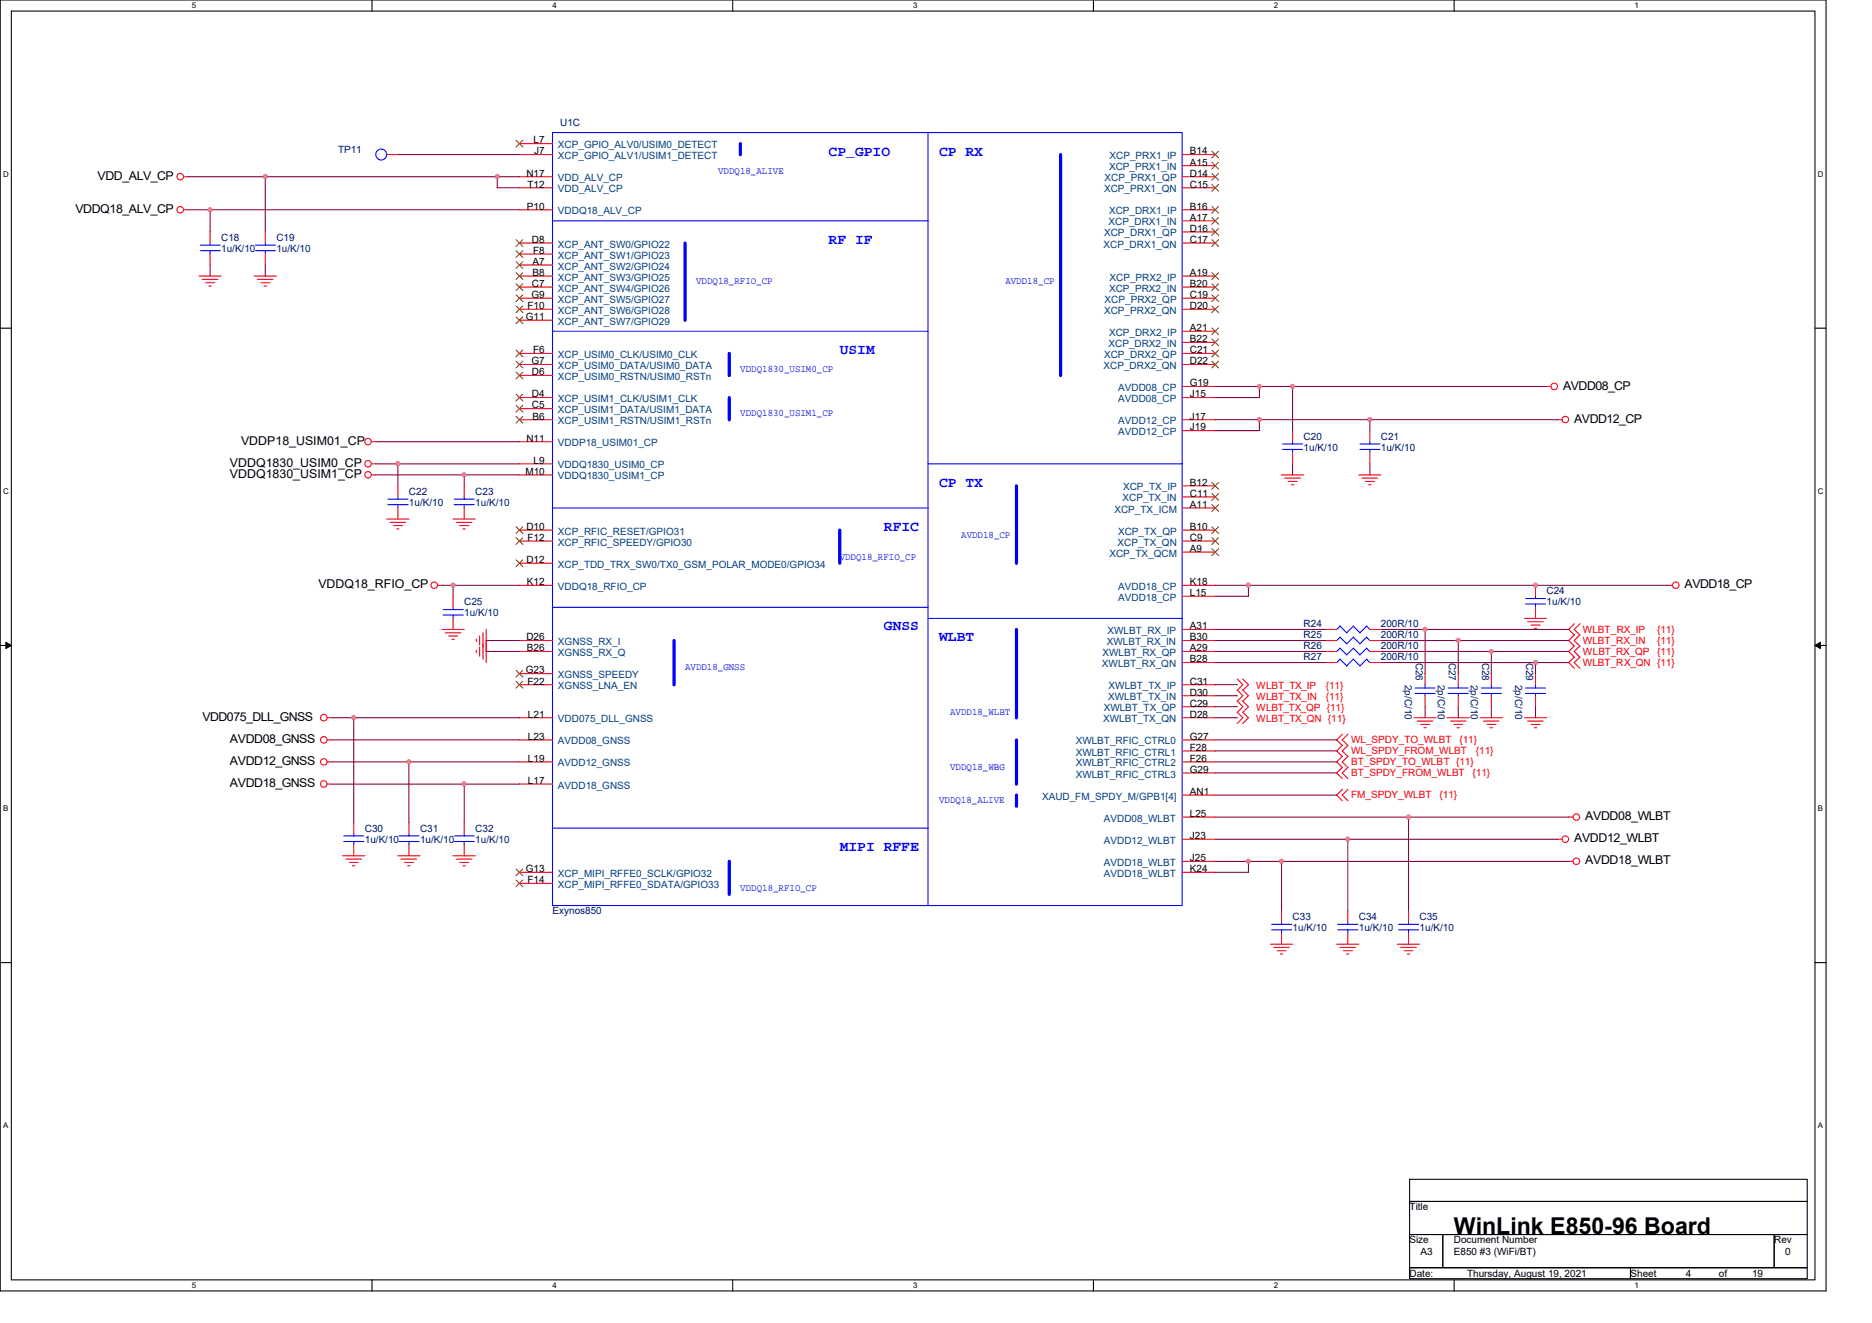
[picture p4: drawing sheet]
<svg xmlns="http://www.w3.org/2000/svg" width="297mm" height="210mm" viewBox="0 0 297 210" stroke-linecap="round" stroke-linejoin="round" font-family="sans-serif">
<path d="M0 0h289.7v204.9h-289.7zM1.8 1.8h286.2v201.3h-286.2z" fill="none" stroke="#000" stroke-width=".17"/>
<g fill="#fff">
<path d="M30.4 .2h.7v1.4h-.7z"/>
<path d="M30.4 203.3h.7v1.4h-.7z"/>
</g>
<path d="M59 0v1.8M59 203.1v1.8" fill="none" stroke="#000" stroke-width=".17"/>
<g fill="#fff">
<path d="M87.6 .2h.7v1.4h-.7z"/>
<path d="M87.6 203.3h.7v1.4h-.7z"/>
</g>
<path d="M116.3 0v1.8M116.3 203.1v1.8" fill="none" stroke="#000" stroke-width=".17"/>
<g fill="#fff">
<path d="M144.9 .2h.7v1.4h-.7z"/>
<path d="M144.9 203.3h.7v1.4h-.7z"/>
</g>
<path d="M173.5 0v1.8M173.5 203.1v1.8" fill="none" stroke="#000" stroke-width=".17"/>
<g fill="#fff">
<path d="M202.1 .2h.7v1.4h-.7z"/>
<path d="M202.1 203.3h.7v1.4h-.7z"/>
</g>
<path d="M230.7 0v1.8M230.7 203.1v1.8" fill="none" stroke="#000" stroke-width=".17"/>
<g fill="#fff">
<path d="M259.4 .2h.6v1.4h-.6z"/>
<path d="M259.4 203.3h.6v1.4h-.6z"/>
<path d="M.5 26.9h.9v1.4h-.9z"/>
<path d="M288.4 26.9h.9v1.4h-.9z"/>
<path d="M.5 77.3h.9v1.4h-.9z"/>
<path d="M288.4 77.3h.9v1.4h-.9z"/>
</g>
<path d="M0 52.1h1.8M288 52.1h1.7" fill="none" stroke="#000" stroke-width=".17"/>
<g fill="#fff">
<path d="M.5 127.6h.8v1.4h-.8z"/>
<path d="M288.4 127.6h.9v1.4h-.9z"/>
</g>
<path d="M0 102.4h1.8M288 102.4h1.7" fill="none" stroke="#000" stroke-width=".17"/>
<path d="M.9 101.9l.9 .5-.9 .5zM288 102.4l.9-.5v1z" fill="#000" stroke="#000" stroke-width=".16"/>
<g fill="#fff">
<path d="M.5 177.9h.8v1.4h-.8z"/>
<path d="M288.4 177.9h.9v1.4h-.9z"/>
</g>
<path d="M0 152.8h1.8M288 152.8h1.7M223.7 187.2h63.1v3.5h-63.1zM223.7 190.7h63.1v5.2h-63.1zM223.7 195.9h5.2v5.3h-5.2zM228.9 195.9h52.6v5.3h-52.6zM281.5 195.9h5.3v5.3h-5.3zM223.7 201.2h35v1.7h-35zM258.7 201.2h28.1v1.7h-28.1z" fill="none" stroke="#000" stroke-width=".17"/>
<g fill="none" stroke="#f00" stroke-width=".17">
<path d="M29.1 33.3h.8M29.1 28h.8M33.3 36.8v1.8M42.1 36.8v1.8M61.4 24.5h1.7M82.4 28h5.3M82.4 33.3h5.3M82.4 24.5h5.3M82.4 38.6h5.3M82.4 29.8h5.3M82.4 22.8h5.3M187.6 28h5.2"/>
<path d="M187.6 33.3h5.2M187.6 24.5h5.2M187.6 38.6h5.2M187.6 26.3h5.2M187.6 29.8h5.2M187.6 36.8h5.2M187.6 35.1h5.2M31.6 43.8h3.5M32.1 44.3h2.5M32.6 44.9h1.5M33.1 45.4h.4M33.3 40.3v1.8"/>
<path d="M40.3 43.8h3.6M40.8 44.3h2.5M41.4 44.9h1.4M41.9 45.4h.4M42.1 40.3v1.8M82.4 43.8h5.3M82.4 40.3h5.3M82.4 42.1h5.3M82.4 45.6h5.3M82.4 47.3h5.3M82.4 49.1h5.3M82.4 50.8h5.3"/>
<path d="M82.4 56.1h5.3M82.4 57.8h5.3M82.4 59.6h5.3M187.6 43.8h5.2M187.6 45.6h5.2M187.6 47.3h5.2M187.6 49.1h5.2M187.6 56.1h5.2M187.6 57.8h5.2M187.6 54.3h5.2M187.6 52.6h5.2M58.9 70.1h.7"/>
<path d="M58.9 75.4h.7M58.9 73.6h.7M63.1 77.1v1.8M73.7 77.1v1.8M82.4 70.1h5.3M82.4 66.6h5.3M82.4 75.4h5.3M82.4 73.6h5.3M82.4 63.1h5.3M82.4 64.9h5.3M187.6 61.3h5.2M187.6 66.6h5.2"/>
<path d="M187.6 63.1h5.2M187.6 78.9h5.2M187.6 77.1h5.2M187.6 68.3h5.2M203.3 75.4h3.6M203.9 75.9h2.4M204.4 76.4h1.4M204.9 76.9h.4M205.1 68.3v1.8M205.1 71.9v1.7M215.6 75.4h3.5M216.1 75.9h2.5"/>
<path d="M216.7 76.4h1.4M217.2 76.9h.3M217.4 68.3v1.8M217.4 71.9v1.7M245.4 61.3h.7M247.1 66.6h.8M61.4 82.4h3.5M61.9 82.9h2.5M62.4 83.4h1.5M62.9 83.9h.4M63.1 80.6v1.8M69.4 92.9h.8"/>
<path d="M70.1 99.9h3.6M71.9 82.4h3.5M71.9 94.6v1.8M71.9 98.1v1.8M72.4 82.9h2.5M73 83.4h1.4M73.5 83.9h.3M73.7 80.6v1.8M77.1 99.9v5.3M82.4 92.9h5.3M82.4 85.9h5.3M82.4 84.1h5.3"/>
<path d="M82.4 89.4h5.3M187.6 92.9h5.2M187.6 99.9h5.2M187.6 85.9h5.2M187.6 84.1h5.2M187.6 87.6h5.2M187.6 80.6h5.2M187.6 94.6h5.2M210.4 99.9h1.7M217.4 99.9h1.7M241.9 98.1h3.5M242.4 98.7h2.5"/>
<path d="M242.9 99.2h1.5M243.5 99.7h.3M243.6 92.9v1.7M243.6 96.4v1.7M249.8 99l-.9 .9 .9 .9M250.7 99l-.9 .9 .9 .9M264.7 92.9h.7M51.9 113.9h.7M51.9 117.4h.7M70.7 100.4h2.4M71.2 100.9h1.4M71.7 101.5h.4"/>
<path d="M75.6 101.5v.3M75.6 103.2v.4M76.1 100.9v1.5M76.1 102.7v1.4M76.6 100.4v4.2M82.4 113.9h5.3M82.4 117.4h5.3M82.4 103.4h5.3M82.4 108.7h5.3M82.4 101.7h5.3M82.4 106.9h5.3M187.6 113.9h5.2"/>
<path d="M187.6 117.4h5.2M187.6 103.4h5.2M187.6 105.2h5.2M187.6 119.2h5.2M187.6 108.7h5.2M187.6 110.4h5.2M187.6 112.2h5.2M187.6 101.7h5.2M196.3 107.8l.9 .9-.9 .9M196.3 109.5l.9 .9-.9 .9M196.3 111.3l.9 .9-.9 .9M196.3 113l.9 .9-.9 .9"/>
<path d="M197.2 107.8l.9 .9-.9 .9M197.2 109.5l.9 .9-.9 .9M197.2 111.3l.9 .9-.9 .9M197.2 113l.9 .9-.9 .9M210.4 103.4h1.7M210.4 105.2h1.7M210.4 101.7h1.7M213 116.5l-.9 .9 .9 .9M213 118.3l-.9 .9 .9 .9M213.9 116.5l-.9 .9 .9 .9M213.9 118.3l-.9 .9 .9 .9M217.4 103.4h1.7"/>
<path d="M217.4 105.2h1.7M217.4 101.7h1.7M224.4 113.9h3.5M224.9 114.4h2.4M225.4 115h1.5M225.9 115.5h.4M226.1 106.9v1.8M226.1 110.4v1.8M229.6 113.9h3.5M230.1 114.4h2.5M230.7 115h1.4M231.2 115.5h.4"/>
<path d="M231.4 106.9v1.8M231.4 110.4v1.8M234.9 113.9h3.5M235.4 114.4h2.5M235.9 115h1.5M236.4 115.5h.4M236.6 106.9v1.8M236.6 110.4v1.8M241.9 113.9h3.5M242.4 114.4h2.5M242.9 115h1.5M243.5 115.5h.3"/>
<path d="M243.6 106.9v1.8M243.6 110.4v1.8M249.8 100.8l-.9 .9 .9 .9M249.8 102.5l-.9 .9 .9 .9M249.8 104.3l-.9 .9 .9 .9M250.7 100.8l-.9 .9 .9 .9M250.7 102.5l-.9 .9 .9 .9M250.7 104.3l-.9 .9 .9 .9M51.9 120.9h.7M51.9 124.4h.7M54.4 135.8h3.5M54.9 136.4h2.5"/>
<path d="M55.4 136.9h1.5M55.9 137.4h.4M56.1 130.6v1.7M56.1 134.1v1.7M63.1 135.8h3.6M63.6 136.4h2.5M64.2 136.9h1.4M64.7 137.4h.4M64.9 130.6v1.7M64.9 134.1v1.7M71.9 135.8h3.5M72.4 136.4h2.5"/>
<path d="M73 136.9h1.4M73.5 137.4h.3M73.7 130.6v1.7M73.7 134.1v1.7M82.4 120.9h5.3M82.4 124.4h5.3M82.4 138.5h5.3M187.6 129.7h5.2M187.6 133.2h5.2M187.6 136.7h5.2M187.6 120.9h5.2M187.6 138.5h5.2"/>
<path d="M187.6 122.7h5.2M187.6 126.2h5.2M213 120l-.9 .9 .9 .9M213 121.8l-.9 .9 .9 .9M213 125.3l-.9 .9 .9 .9M213.9 120l-.9 .9 .9 .9M213.9 121.8l-.9 .9 .9 .9M213.9 125.3l-.9 .9 .9 .9M247.1 133.2h.8M248.9 129.7h.7M248.9 136.7h.7M82.4 140.2h5.3"/>
<path d="M201.6 149.9h3.5M202.1 150.4h2.5M202.6 150.9h1.5M203.2 151.4h.3M203.3 144.6v1.7M203.3 148.1v1.8M212.1 149.9h3.5M212.6 150.4h2.5M213.2 150.9h1.4M213.7 151.4h.3M213.9 144.6v1.7M213.9 148.1v1.8"/>
<path d="M221.7 149.9h3.6M222.2 150.4h2.5M222.8 150.9h1.4M223.3 151.4h.4M223.5 144.6v1.7M223.5 148.1v1.8"/>
<circle cx="28.6" cy="28" r=".52"/>
<circle cx="28.6" cy="33.3" r=".52"/>
<circle cx="58.4" cy="70.1" r=".52"/>
<circle cx="58.4" cy="73.6" r=".52"/>
<circle cx="58.4" cy="75.4" r=".51"/>
<circle cx="246.6" cy="61.3" r=".52"/>
<circle cx="248.4" cy="66.6" r=".52"/>
<circle cx="68.9" cy="92.9" r=".52"/>
<circle cx="265.9" cy="92.9" r=".52"/>
<circle cx="51.4" cy="113.9" r=".52"/>
<circle cx="51.4" cy="117.4" r=".52"/>
<circle cx="51.4" cy="124.4" r=".52"/>
<circle cx="51.4" cy="120.9" r=".52"/>
<circle cx="248.4" cy="133.2" r=".52"/>
<circle cx="250.1" cy="129.7" r=".52"/>
<circle cx="250.1" cy="136.7" r=".52"/>
</g>
<g fill="none" stroke="#00f" stroke-width=".17">
<path d="M31.8 39.8h3.1M31.8 38.9h3.1M33.3 38.6v.3M33.3 39.8v.5M40.5 39.8h3.2M40.5 38.9h3.2M42.1 38.6v.3M42.1 39.8v.5M87.7 21h99.9v122.7h-99.9zM87.7 35.1h59.6M147.3 21v122.7M87.7 52.6h59.6"/>
<path d="M61.5 79.2h3.2M63.1 78.9v.3M72.1 79.2h3.1M73.7 78.9v.3M147.3 73.6h40.3M203.5 71.3h3.2M203.5 70.5h3.2M205.1 70.1v.4M205.1 71.3v.6M215.8 71.3h3.2M215.8 70.5h3.2M217.4 70.1v.4"/>
<path d="M217.4 71.3v.6M61.5 80.1h3.2M63.1 80.1v.5M70.3 97.6h3.2M70.3 96.8h3.2M71.9 96.4v.4M71.9 97.6v.5M72.1 80.1h3.1M73.7 80.1v.5M87.7 80.6h59.6M87.7 96.4h59.6M147.3 98.1h40.3"/>
<path d="M212.1 99.9l.5-.5 1.1 1M216.8 99.4l.6 .5M216.8 99.4l-1 1.1M242.1 95.9h3.2M242.1 95h3.2M243.6 94.6v.4M243.6 95.8v.6M212.1 101.7l.5-.6 1.1 1.1M212.6 102.9l1.1 1M212.6 104.6l1.1 1.1M212.6 102.9l-.5 .5M212.6 104.6l-.5 .6"/>
<path d="M214.7 102.9l1.1 1M214.7 104.6l1.1 1.1M214.7 102.9l-1 1M214.7 104.6l-1 1.1M215.8 100.4l-1.1-1-1 1.1M215.8 102.2l-1.1-1.1-1 1.1M216.8 102.9l.6 .5M216.8 104.6l.6 .6M216.8 101.1l.6 .6M216.8 102.9l-1 1M216.8 104.6l-1 1.1M216.8 101.1l-1 1.1"/>
<path d="M224.5 109.2h3.2M224.5 110.1h3.2M226.1 108.7v.5M226.1 110v.4M229.8 109.2h3.2M229.8 110.1h3.2M231.4 108.7v.5M231.4 110v.4M235.1 109.2h3.1M235.1 110.1h3.1M236.6 108.7v.5M236.6 110v.4"/>
<path d="M242.1 109.2h3.1M242.1 110.1h3.1M243.6 108.7v.5M243.6 110v.4M54.5 133.6h3.2M54.5 132.7h3.2M56.1 132.3v.4M56.1 133.5v.6M63.3 133.6h3.2M63.3 132.7h3.2M64.9 132.3v.4M64.9 133.5v.6"/>
<path d="M72.1 133.6h3.1M72.1 132.7h3.1M73.7 132.3v.4M73.7 133.5v.6M87.7 131.4h59.6M201.8 147.6h3.2M201.8 146.7h3.2M203.3 146.3v.4M203.3 147.6v.5M212.3 147.6h3.2M212.3 146.7h3.2M213.9 146.3v.4"/>
<path d="M213.9 147.6v.5M221.9 147.6h3.2M221.9 146.7h3.2M223.5 146.3v.4M223.5 147.6v.5"/>
<circle cx="60.5" cy="24.5" r=".87"/>
</g>
<path d="M108.7 38.6v12.2M117.5 22.8v1.8M168.3 24.5v35.1M115.7 56.1v3.5M115.7 63.1v3.5M161.3 77.1v12.3M133.2 84.1v5.3M161.3 99.9v14M107 101.7v7M161.3 117.4v7.1M115.7 136.7v5.3M161.3 126.2v1.8" fill="none" stroke="#00f" stroke-width=".51"/>
<g fill="none" stroke="#804000" stroke-width=".16">
<path d="M81.9 38l1.1 1.1M81.9 39.8l1.1 1.1M81.9 22.3l1.1 1M82.9 38l-1 1.1M82.9 39.8l-1 1.1M82.9 22.3l-1 1M192.3 24l1.1 1.1M192.3 25.8l1.1 1M192.3 29.3l1.1 1.1M192.3 27.5l1.1 1.1M192.3 36.3l1.1 1.1M192.3 38l1.1 1.1"/>
<path d="M192.3 34.5l1.1 1.1M192.3 32.8l1.1 1M193.4 24l-1.1 1.1M193.4 25.8l-1.1 1M193.4 29.3l-1.1 1.1M193.4 27.5l-1.1 1.1M193.4 36.3l-1.1 1.1M193.4 38l-1.1 1.1M193.4 34.5l-1.1 1.1M193.4 32.8l-1.1 1M81.9 41.5l1.1 1.1M81.9 43.3l1.1 1.1"/>
<path d="M81.9 45l1.1 1.1M81.9 46.8l1.1 1.1M81.9 48.6l1.1 1M81.9 50.3l1.1 1.1M81.9 55.6l1.1 1M81.9 57.3l1.1 1.1M81.9 59.1l1.1 1M82.9 41.5l-1 1.1M82.9 43.3l-1 1.1M82.9 45l-1 1.1M82.9 46.8l-1 1.1M82.9 48.6l-1 1"/>
<path d="M82.9 50.3l-1 1.1M82.9 55.6l-1 1M82.9 57.3l-1 1.1M82.9 59.1l-1 1M192.3 43.3l1.1 1.1M192.3 45l1.1 1.1M192.3 48.6l1.1 1M192.3 46.8l1.1 1.1M192.3 55.6l1.1 1M192.3 57.3l1.1 1.1M192.3 53.8l1.1 1.1M192.3 52l1.1 1.1"/>
<path d="M193.4 43.3l-1.1 1.1M193.4 45l-1.1 1.1M193.4 48.6l-1.1 1M193.4 46.8l-1.1 1.1M193.4 55.6l-1.1 1M193.4 57.3l-1.1 1.1M193.4 53.8l-1.1 1.1M193.4 52l-1.1 1.1M81.9 62.6l1.1 1M81.9 64.3l1.1 1.1M81.9 66.1l1.1 1.1M82.9 62.6l-1 1"/>
<path d="M82.9 64.3l-1 1.1M82.9 66.1l-1 1.1M192.3 78.3l1.1 1.1M192.3 76.6l1.1 1.1M193.4 78.3l-1.1 1.1M193.4 76.6l-1.1 1.1M81.9 85.3l1.1 1.1M81.9 83.6l1.1 1.1M81.9 88.9l1.1 1M82.9 85.3l-1 1.1M82.9 83.6l-1 1.1M82.9 88.9l-1 1"/>
<path d="M192.3 83.6l1.1 1.1M192.3 87.1l1.1 1.1M192.3 85.3l1.1 1.1M192.3 80.1l1.1 1.1M193.4 83.6l-1.1 1.1M193.4 87.1l-1.1 1.1M193.4 85.3l-1.1 1.1M193.4 80.1l-1.1 1.1M81.9 108.1l1.1 1.1M81.9 106.4l1.1 1.1M82.9 108.1l-1 1.1M82.9 106.4l-1 1.1"/>
<path d="M81.9 137.9l1.1 1.1M81.9 139.7l1.1 1.1M82.9 137.9l-1 1.1M82.9 139.7l-1 1.1"/>
</g>
<g fill="none" stroke="#800040" stroke-width=".17">
<path d="M29.8 33.3h52.6M33.3 33.3v3.5M42.1 28v8.8M63.1 24.5h19.3M78.9 28v1.8h3.5M82.4 28h-52.6M33.3 42v1.8M42.1 42v1.8M59.6 70.1h22.8M63.1 73.6v3.5M73.7 75.4v1.7M82.4 75.4h-22.8"/>
<path d="M82.4 73.6h-22.8M192.8 61.3h52.6M199.8 61.3l.1 1.8h-7.1M199.8 66.6v1.7h-7M205.1 61.3v7.1M205.1 73.6v1.8M217.4 66.6v1.8M217.4 73.6v1.8M247.2 66.6h-54.4M71.9 92.9v1.8M82.4 92.9h-12.3M192.8 92.9h71.9"/>
<path d="M192.8 99.9h17.6M198.1 92.9v1.7h-5.3M226.1 99.9v7M248.9 99.9h-29.8M52.6 117.4h29.8M56.1 113.9v16.7M77.1 103.4h5.3M77.1 101.7h5.3M82.4 113.9h-29.8M192.8 108.7h3.6M192.8 110.4h3.6M192.8 112.2h3.6"/>
<path d="M192.8 113.9h3.6M192.8 117.4h19.3M192.8 119.2h19.3M192.8 105.2h17.6M192.8 103.4h17.6M192.8 101.7h17.6M219.1 105.2h29.8M219.1 103.4h29.8M219.1 101.7h29.8M226.1 112.2v1.7M231.4 101.7v5.2M231.4 112.2v1.7"/>
<path d="M236.6 103.4v3.5M236.6 112.2v1.7M243.6 105.2v1.7M243.6 112.2v1.7M64.9 120.9v9.7M73.7 124.4v6.2M82.4 124.4h-29.8M82.4 120.9h-29.8M192.8 120.9h19.3M192.8 122.7h19.3M192.8 126.2h19.3M192.8 138.5h5.3"/>
<path d="M192.8 129.7h56.1M198.1 136.7v1.8M203.3 136.7v7.9M213.9 133.2v11.4M223.5 129.7v14.9M247.2 133.2h-54.4M248.9 136.7h-56.1"/>
</g>
<g fill="#f0f" stroke="#f0f" stroke-width=".17">
<circle cx="198.1" cy="92.9" r=".34"/>
<circle cx="243.6" cy="92.9" r=".34"/>
<circle cx="243.6" cy="105.2" r=".34"/>
<circle cx="33.3" cy="33.3" r=".34"/>
<circle cx="223.5" cy="129.7" r=".34"/>
<circle cx="213.8" cy="133.2" r=".34"/>
<circle cx="198.1" cy="136.7" r=".34"/>
<circle cx="203.3" cy="136.7" r=".35"/>
<circle cx="56.1" cy="113.9" r=".34"/>
<circle cx="64.9" cy="120.9" r=".34"/>
<circle cx="73.6" cy="124.4" r=".34"/>
<circle cx="71.9" cy="92.9" r=".35"/>
<circle cx="63.1" cy="73.6" r=".35"/>
<circle cx="73.6" cy="75.4" r=".34"/>
<circle cx="42.1" cy="28" r=".34"/>
<circle cx="78.9" cy="28" r=".34"/>
<circle cx="205.1" cy="61.3" r=".34"/>
<circle cx="199.8" cy="66.6" r=".34"/>
<circle cx="217.4" cy="66.6" r=".34"/>
<circle cx="199.8" cy="61.3" r=".34"/>
<circle cx="226.1" cy="99.9" r=".34"/>
<circle cx="231.4" cy="101.6" r=".34"/>
<circle cx="236.6" cy="103.4" r=".34"/>
</g>
<text font-size="3.7" x="230.7" y="195.9">WinLink E850-96 Board</text>
<g font-size="2.3" fill="#00f">
<text x="131.5" y="24.7">CP_GPIO</text>
<text x="149" y="24.7">CP RX</text>
<text x="131.5" y="38.7">RF IF</text>
<text x="133.2" y="56.2">USIM</text>
<text x="149" y="77.3">CP TX</text>
<text x="140.2" y="84.3">RFIC</text>
<text x="140.2" y="100.1">GNSS</text>
<text x="149" y="101.8">WLBT</text>
<text x="133.2" y="135.1">MIPI RFFE</text>
</g>
<g font-size="1.9">
<text x="15.5" y="28.5">VDD_ALV_CP</text>
<text x="12" y="33.8">VDDQ18_ALV_CP</text>
<text x="248" y="61.8">AVDD08_CP</text>
<text x="38.2" y="70.6">VDDP18_USIM01_CP</text>
<text x="249.8" y="67.1">AVDD12_CP</text>
<text x="36.5" y="74.1">VDDQ1830_USIM0_CP</text>
<text x="36.5" y="75.9">VDDQ1830_USIM1_CP</text>
<text x="50.5" y="93.4">VDDQ18_RFIO_CP</text>
<text x="267.3" y="93.4">AVDD18_CP</text>
<text x="32.1" y="114.4">VDD075_DLL_GNSS</text>
<text x="36.5" y="117.9">AVDD08_GNSS</text>
<text x="36.5" y="121.4">AVDD12_GNSS</text>
<text x="36.5" y="124.9">AVDD18_GNSS</text>
<text x="251.5" y="130.2">AVDD08_WLBT</text>
<text x="249.8" y="133.7">AVDD12_WLBT</text>
<text x="251.5" y="137.2">AVDD18_WLBT</text>
</g>
<g font-size="1.6">
<text x="84.7" y="22.8">L7</text>
<text x="83.5" y="28">N17</text>
<text x="83.7" y="29.8">T12</text>
<text x="84.7" y="24.5">J7</text>
<text x="188.8" y="24.5">B14</text>
<text x="188.8" y="26.3">A15</text>
<text x="188.8" y="29.8">C15</text>
<text x="188.8" y="28">D14</text>
<text x="83.6" y="33.3">P10</text>
<text x="188.8" y="35">A17</text>
<text x="188.8" y="33.3">B16</text>
<text x="84.4" y="38.5">D8</text>
<text x="84.6" y="40.3">F8</text>
<text x="188.8" y="36.8">D16</text>
<text x="188.8" y="38.5">C17</text>
<text x="84.3" y="47.3">G9</text>
<text x="84.4" y="45.6">C7</text>
<text x="84.5" y="42">A7</text>
<text x="84.5" y="43.8">B8</text>
<text x="188.8" y="43.8">A19</text>
<text x="188.8" y="45.6">B20</text>
<text x="188.8" y="47.3">C19</text>
<text x="83.4" y="50.8">G11</text>
<text x="83.7" y="49.1">F10</text>
<text x="188.8" y="49.1">D20</text>
<text x="188.8" y="52.6">A21</text>
<text x="84.3" y="57.8">G7</text>
<text x="84.4" y="59.6">D6</text>
<text x="84.6" y="56.1">F6</text>
<text x="188.8" y="56.1">C21</text>
<text x="188.8" y="57.8">D22</text>
<text x="188.8" y="54.3">B22</text>
<text x="84.4" y="63.1">D4</text>
<text x="84.4" y="64.8">C5</text>
<text x="188.8" y="61.3">G19</text>
<text x="188.8" y="63.1">J15</text>
<text x="83.5" y="70.1">N11</text>
<text x="84.5" y="66.6">B6</text>
<text x="188.8" y="68.3">J19</text>
<text x="188.8" y="66.6">J17</text>
<text x="83.4" y="75.4">M10</text>
<text x="84.7" y="73.6">L9</text>
<text x="188.8" y="77.1">B12</text>
<text x="188.8" y="78.8">C11</text>
<text x="188.8" y="80.6">A11</text>
<text x="83.5" y="84.1">D10</text>
<text x="83.5" y="89.4">D12</text>
<text x="83.7" y="85.9">F12</text>
<text x="188.8" y="84.1">B10</text>
<text x="188.8" y="87.6">A9</text>
<text x="188.8" y="85.9">C9</text>
<text x="83.6" y="92.9">K12</text>
<text x="188.8" y="92.9">K18</text>
<text x="188.8" y="94.6">L15</text>
<text x="83.5" y="101.6">D26</text>
<text x="188.8" y="99.9">A31</text>
<text x="188.8" y="101.6">B30</text>
<text x="83.4" y="106.9">G23</text>
<text x="83.6" y="103.4">B26</text>
<text x="188.8" y="105.1">B28</text>
<text x="188.8" y="103.4">A29</text>
<text x="83.7" y="108.6">F22</text>
<text x="83.8" y="113.9">L21</text>
<text x="188.8" y="108.6">C31</text>
<text x="188.8" y="110.4">D30</text>
<text x="188.8" y="113.9">D28</text>
<text x="188.8" y="112.1">C29</text>
<text x="83.8" y="117.4">L23</text>
<text x="188.8" y="119.2">F28</text>
<text x="188.8" y="117.4">G27</text>
<text x="83.8" y="124.4">L17</text>
<text x="83.8" y="120.9">L19</text>
<text x="188.8" y="122.7">G29</text>
<text x="188.8" y="120.9">F26</text>
<text x="188.8" y="129.7">L25</text>
<text x="188.8" y="126.2">AN1</text>
<text x="188.8" y="133.2">J23</text>
<text x="188.8" y="136.7">J25</text>
<text x="83.4" y="138.4">G13</text>
<text x="83.7" y="140.2">F14</text>
<text x="188.8" y="138.4">K24</text>
<text x="223.7" y="192.1">Title</text>
<text x="223.7" y="197.4">Size</text>
<text x="230.7" y="197.4">Document Number</text>
<text x="281.5" y="197.4">Rev</text>
<text x="223.7" y="202.6">Date:</text>
<text x="225.4" y="199.1">A3</text>
<text x="230.7" y="199.1">E850 #3 (WiFi/BT)</text>
<text x="232.8" y="202.6">Thursday, August 19, 2021</text>
<text x="258.7" y="202.6">Sheet</text>
<text x="267.5" y="202.6">4</text>
<text x="272.8" y="202.6">of</text>
<text x="278" y="202.6">19</text>
<text x="283.3" y="199.1">0</text>
</g>
<g font-size="1.6" fill="#004080">
<text x="88.5" y="23.5">XCP_GPIO_ALV0/USIM0_DETECT</text>
<text x="88.5" y="28.8">VDD_ALV_CP</text>
<text x="88.5" y="25.3">XCP_GPIO_ALV1/USIM1_DETECT</text>
<text x="175.3" y="28.8">XCP_PRX1_QP</text>
<text x="176" y="27">XCP_PRX1_IN</text>
<text x="176.1" y="25.3">XCP_PRX1_IP</text>
<text x="88.5" y="30.5">VDD_ALV_CP</text>
<text x="88.5" y="34">VDDQ18_ALV_CP</text>
<text x="175.2" y="30.5">XCP_PRX1_QN</text>
<text x="175.9" y="35.8">XCP_DRX1_IN</text>
<text x="176" y="34">XCP_DRX1_IP</text>
<text x="88.5" y="39.3">XCP_ANT_SW0/GPIO22</text>
<text x="88.5" y="41">XCP_ANT_SW1/GPIO23</text>
<text x="175.1" y="39.3">XCP_DRX1_QN</text>
<text x="175.2" y="37.5">XCP_DRX1_QP</text>
<text x="88.5" y="42.8">XCP_ANT_SW2/GPIO24</text>
<text x="88.5" y="44.5">XCP_ANT_SW3/GPIO25</text>
<text x="88.5" y="46.3">XCP_ANT_SW4/GPIO26</text>
<text x="176" y="46.3">XCP_PRX2_IN</text>
<text x="176.1" y="44.5">XCP_PRX2_IP</text>
<text x="88.5" y="48">XCP_ANT_SW5/GPIO27</text>
<text x="88.5" y="49.8">XCP_ANT_SW6/GPIO28</text>
<text x="88.5" y="51.5">XCP_ANT_SW7/GPIO29</text>
<text x="175.2" y="49.8">XCP_PRX2_QN</text>
<text x="175.3" y="48">XCP_PRX2_QP</text>
<text x="176" y="53.3">XCP_DRX2_IP</text>
<text x="88.5" y="56.8">XCP_USIM0_CLK/USIM0_CLK</text>
<text x="88.5" y="58.6">XCP_USIM0_DATA/USIM0_DATA</text>
<text x="175.1" y="58.6">XCP_DRX2_QN</text>
<text x="175.2" y="56.8">XCP_DRX2_QP</text>
<text x="175.9" y="55.1">XCP_DRX2_IN</text>
<text x="88.5" y="63.8">XCP_USIM1_CLK/USIM1_CLK</text>
<text x="88.5" y="65.6">XCP_USIM1_DATA/USIM1_DATA</text>
<text x="88.5" y="60.3">XCP_USIM0_RSTN/USIM0_RSTn</text>
<text x="177.4" y="62.1">AVDD08_CP</text>
<text x="177.4" y="63.8">AVDD08_CP</text>
<text x="88.5" y="67.3">XCP_USIM1_RSTN/USIM1_RSTn</text>
<text x="88.5" y="70.8">VDDP18_USIM01_CP</text>
<text x="177.4" y="69.1">AVDD12_CP</text>
<text x="177.4" y="67.3">AVDD12_CP</text>
<text x="88.5" y="74.3">VDDQ1830_USIM0_CP</text>
<text x="88.5" y="76.1">VDDQ1830_USIM1_CP</text>
<text x="178.2" y="77.8">XCP_TX_IP</text>
<text x="176.8" y="81.3">XCP_TX_ICM</text>
<text x="178.1" y="79.6">XCP_TX_IN</text>
<text x="88.5" y="86.6">XCP_RFIC_SPEEDY/GPIO30</text>
<text x="88.5" y="84.9">XCP_RFIC_RESET/GPIO31</text>
<text x="176" y="88.3">XCP_TX_QCM</text>
<text x="177.3" y="86.6">XCP_TX_QN</text>
<text x="177.4" y="84.9">XCP_TX_QP</text>
<text x="88.5" y="90.1">XCP_TDD_TRX_SW0/TX0_GSM_POLAR_MODE0/GPIO34</text>
<text x="88.5" y="93.6">VDDQ18_RFIO_CP</text>
<text x="177.4" y="93.6">AVDD18_CP</text>
<text x="177.4" y="95.4">AVDD18_CP</text>
<text x="175.7" y="100.6">XWLBT_RX_IP</text>
<text x="88.5" y="102.4">XGNSS_RX_I</text>
<text x="88.5" y="104.1">XGNSS_RX_Q</text>
<text x="88.5" y="107.6">XGNSS_SPEEDY</text>
<text x="174.9" y="105.9">XWLBT_RX_QN</text>
<text x="174.9" y="104.1">XWLBT_RX_QP</text>
<text x="175.6" y="102.4">XWLBT_RX_IN</text>
<text x="88.5" y="109.4">XGNSS_LNA_EN</text>
<text x="175.1" y="112.9">XWLBT_TX_QP</text>
<text x="175.8" y="111.1">XWLBT_TX_IN</text>
<text x="175.9" y="109.4">XWLBT_TX_IP</text>
<text x="88.5" y="114.6">VDD075_DLL_GNSS</text>
<text x="88.5" y="118.2">AVDD08_GNSS</text>
<text x="170.7" y="119.9">XWLBT_RFIC_CTRL1</text>
<text x="170.7" y="118.2">XWLBT_RFIC_CTRL0</text>
<text x="175" y="114.6">XWLBT_TX_QN</text>
<text x="88.5" y="125.2">AVDD18_GNSS</text>
<text x="88.5" y="121.6">AVDD12_GNSS</text>
<text x="170.7" y="123.4">XWLBT_RFIC_CTRL3</text>
<text x="170.7" y="121.6">XWLBT_RFIC_CTRL2</text>
<text x="165.4" y="126.9">XAUD_FM_SPDY_M/GPB1[4]</text>
<text x="175.2" y="130.4">AVDD08_WLBT</text>
<text x="175.2" y="133.9">AVDD12_WLBT</text>
<text x="175.2" y="137.4">AVDD18_WLBT</text>
<text x="88.5" y="139.2">XCP_MIPI_RFFE0_SCLK/GPIO32</text>
<text x="88.5" y="140.9">XCP_MIPI_RFFE0_SDATA/GPIO33</text>
<text x="175.2" y="139.2">AVDD18_WLBT</text>
</g>
<g font-size="1.6" fill="#000080">
<text x="88.9" y="20">U1C</text>
<text x="53.7" y="24.2">TP11</text>
<text x="35.1" y="38.2">C18</text>
<text x="35.1" y="40">1u/K/10</text>
<text x="43.9" y="38.2">C19</text>
<text x="43.9" y="40">1u/K/10</text>
<text x="206.9" y="69.8">C20</text>
<text x="206.9" y="71.5">1u/K/10</text>
<text x="219.1" y="69.8">C21</text>
<text x="219.1" y="71.5">1u/K/10</text>
<text x="64.9" y="78.5">C22</text>
<text x="64.9" y="80.3">1u/K/10</text>
<text x="75.4" y="78.5">C23</text>
<text x="75.4" y="80.3">1u/K/10</text>
<text x="245.4" y="94.3">C24</text>
<text x="73.7" y="96.1">C25</text>
<text x="73.7" y="97.8">1u/K/10</text>
<text x="206.9" y="99.6">R24</text>
<text x="206.9" y="101.3">R25</text>
<text x="219.1" y="99.6">200R/10</text>
<text x="219.1" y="101.3">200R/10</text>
<text x="245.4" y="96.1">1u/K/10</text>
<text x="206.9" y="103.1">R26</text>
<text x="206.9" y="104.8">R27</text>
<text x="219.1" y="103.1">200R/10</text>
<text x="219.1" y="104.8">200R/10</text>
<text x="224.6" y="105.2" transform="rotate(90 224.6 105.2)">C26</text>
<text x="229.9" y="105.2" transform="rotate(90 229.9 105.2)">C27</text>
<text x="235.2" y="105.2" transform="rotate(90 235.2 105.2)">C28</text>
<text x="242.2" y="105.2" transform="rotate(90 242.2 105.2)">C29</text>
<text x="222.9" y="108.7" transform="rotate(90 222.9 108.7)">2p/C/10</text>
<text x="228.2" y="108.7" transform="rotate(90 228.2 108.7)">2p/C/10</text>
<text x="233.4" y="108.7" transform="rotate(90 233.4 108.7)">2p/C/10</text>
<text x="240.4" y="108.7" transform="rotate(90 240.4 108.7)">2p/C/10</text>
<text x="57.9" y="132">C30</text>
<text x="66.7" y="132">C31</text>
<text x="75.4" y="132">C32</text>
<text x="57.9" y="133.8">1u/K/10</text>
<text x="66.7" y="133.8">1u/K/10</text>
<text x="75.4" y="133.8">1u/K/10</text>
<text x="87.7" y="145.1">Exynos850</text>
<text x="205.1" y="146">C33</text>
<text x="205.1" y="147.8">1u/K/10</text>
<text x="215.6" y="146">C34</text>
<text x="215.6" y="147.8">1u/K/10</text>
<text x="225.3" y="146">C35</text>
<text x="225.3" y="147.8">1u/K/10</text>
</g>
<g font-size="1.6" fill="#00f">
<text x="114" y="27.5">VDDQ18_ALIVE</text>
<text x="110.5" y="45.1">VDDQ18_RFIO_CP</text>
<text x="159.5" y="45.1">AVDD18_CP</text>
<text x="117.5" y="59.1">VDDQ1830_USIM0_CP</text>
<text x="117.5" y="66.1">VDDQ1830_USIM1_CP</text>
<text x="133.2" y="88.9">VDDQ18_RFIO_CP</text>
<text x="152.5" y="85.4">AVDD18_CP</text>
<text x="108.7" y="106.4">AVDD18_GNSS</text>
<text x="150.8" y="113.4">AVDD18_WLBT</text>
<text x="150.8" y="122.2">VDDQ18_WBG</text>
<text x="149" y="127.4">VDDQ18_ALIVE</text>
<text x="117.5" y="141.5">VDDQ18_RFIO_CP</text>
</g>
<g font-size="1.6" fill="#f00">
<text x="251.2" y="100.4">WLBT_RX_IP</text>
<text x="262.9" y="100.4">{11}</text>
<text x="251.2" y="102.2">WLBT_RX_IN</text>
<text x="251.2" y="103.9">WLBT_RX_QP</text>
<text x="251.2" y="105.7">WLBT_RX_QN {11}</text>
<text x="262.9" y="102.2">{11}</text>
<text x="262.9" y="103.9">{11}</text>
<text x="199.3" y="109.4">WLBT_TX_IP</text>
<text x="199.3" y="111.1">WLBT_TX_IN</text>
<text x="199.3" y="112.9">WLBT_TX_QP {11}</text>
<text x="210.4" y="111.1">{11}</text>
<text x="210.4" y="109.4">{11}</text>
<text x="199.3" y="114.6">WLBT_TX_QN {11}</text>
<text x="214.4" y="118">WL_SPDY_TO_WLBT</text>
<text x="214.4" y="119.7">WL_SPDY_FROM_WLBT</text>
<text x="231.6" y="118">{11}</text>
<text x="234.2" y="119.7">{11}</text>
<text x="214.4" y="121.5">BT_SPDY_TO_WLBT {11}</text>
<text x="214.4" y="123.2">BT_SPDY_FROM_WLBT</text>
<text x="233.7" y="123.2">{11}</text>
<text x="214.4" y="126.7">FM_SPDY_WLBT</text>
<text x="228.4" y="126.7">{11}</text>
</g>
<g font-size="1.3">
<text x="30.4" y="1.3">5</text>
<text x="87.6" y="1.3">4</text>
<text x="144.9" y="1.3">3</text>
<text x="202.1" y="1.3">2</text>
<text x="259.4" y="1.3">1</text>
<text x=".5" y="28">D</text>
<text x="288.4" y="28">D</text>
<text x=".5" y="78.4">C</text>
<text x="288.4" y="78.4">C</text>
<text x=".5" y="128.7">B</text>
<text x="288.4" y="128.7">B</text>
<text x=".5" y="179.1">A</text>
<text x="288.4" y="179.1">A</text>
<text x="30.4" y="204.4">5</text>
<text x="87.6" y="204.4">4</text>
<text x="144.9" y="204.4">3</text>
<text x="202.1" y="204.4">2</text>
<text x="259.4" y="204.4">1</text>
</g>
</svg>
